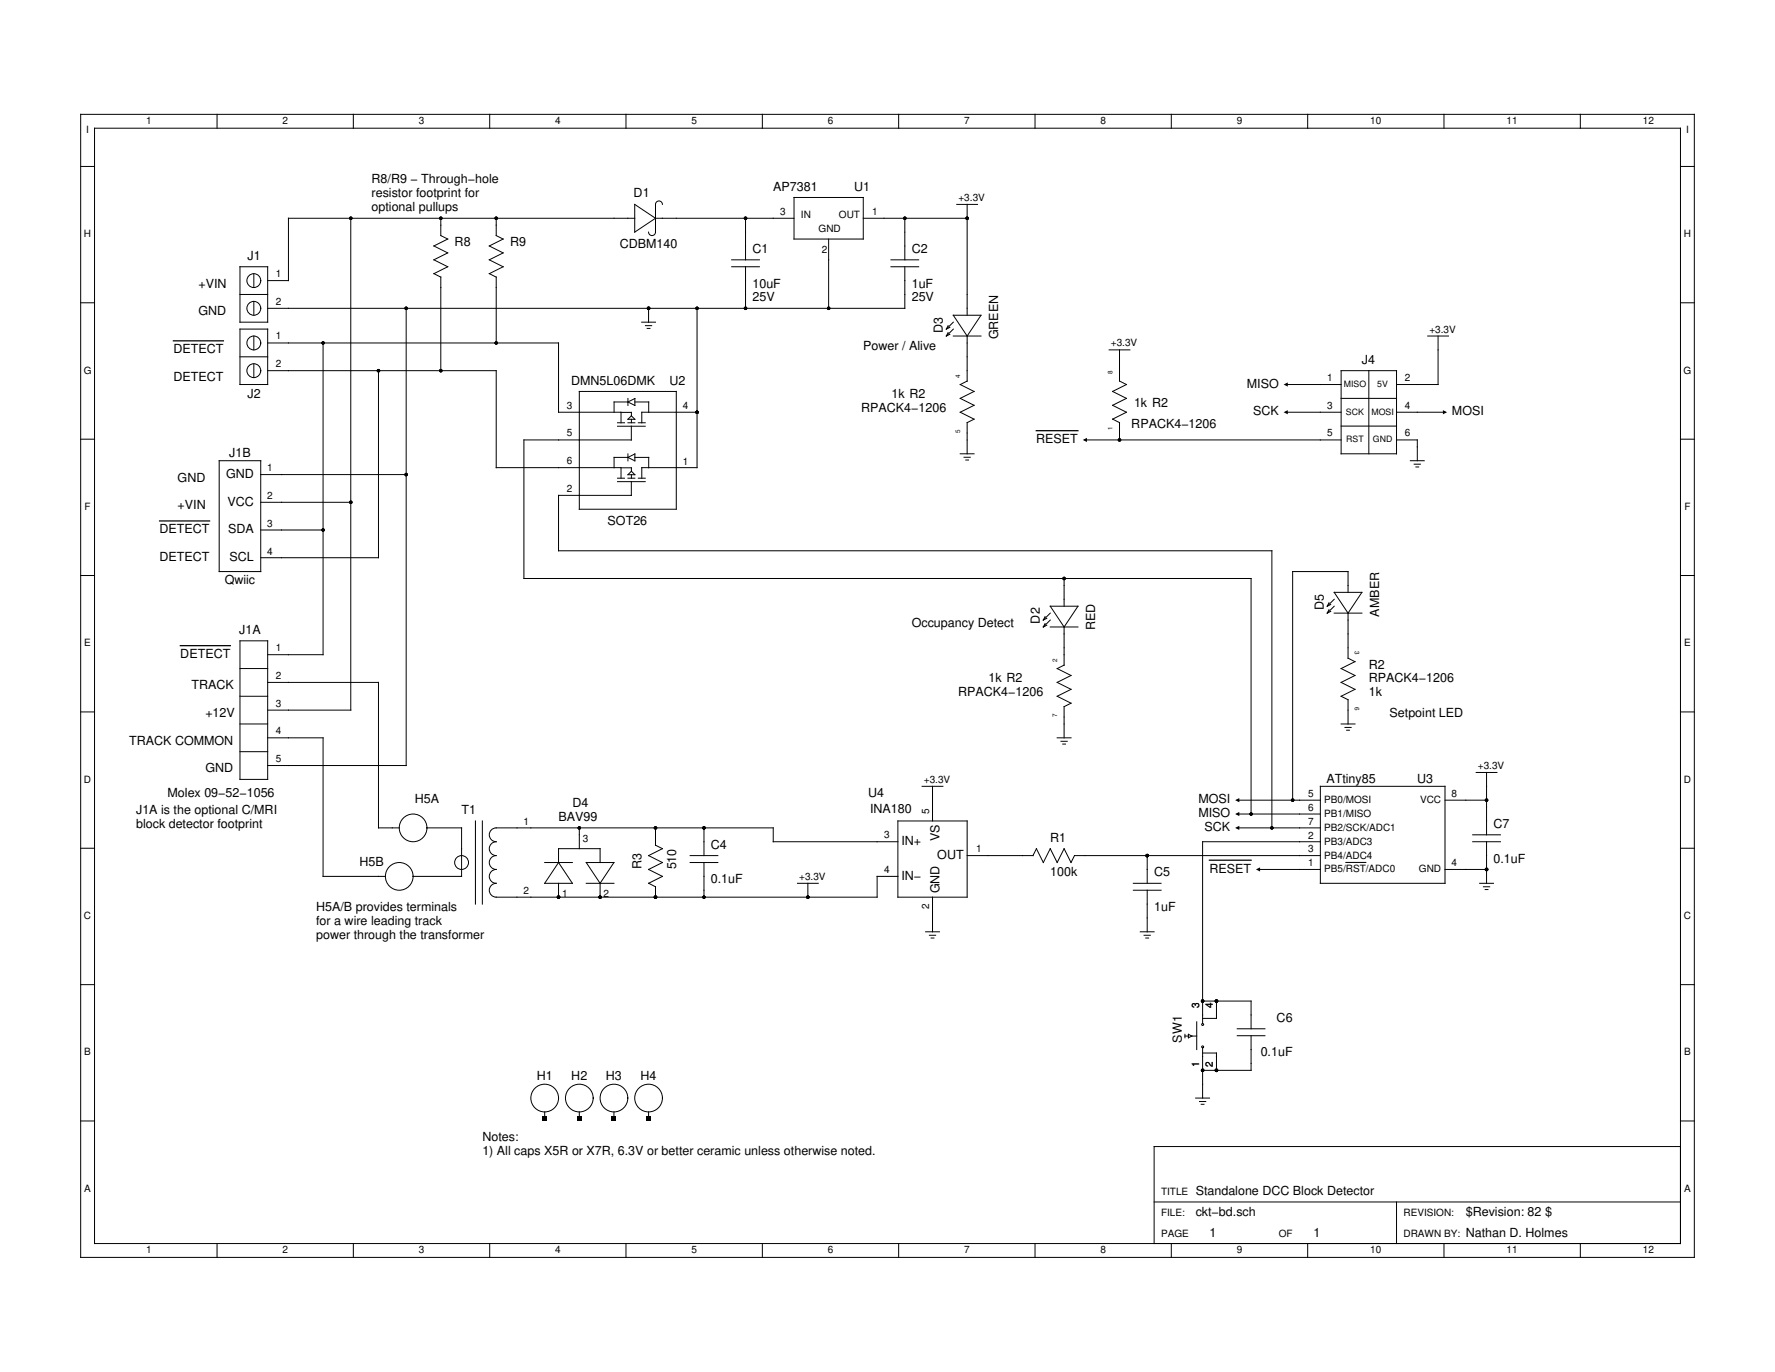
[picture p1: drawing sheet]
<svg xmlns="http://www.w3.org/2000/svg" width="279mm" height="216mm" viewBox="0 0 279 216" stroke-linecap="round" stroke-linejoin="round" font-family="sans-serif">
<g fill="none" stroke="#000" stroke-width=".16">
<path d="M12.7 18h254v179.9h-254zM34.2 18v2.2M55.6 18v2.2M77.1 18v2.2M98.5 18v2.2M120 18v2.2M141.5 18v2.2M162.9 18v2.2M184.4 18v2.2M205.8 18v2.2M227.3 18v2.2M248.8 18v2.2"/>
<path d="M12.7 26.2h2.2M14.9 20.2h249.6v175.5h-249.6zM55.2 34.3v77.4h-13.1M69.4 34.3v2.8l1.1 .5-2.2 1.1 2.2 1.1-2.2 1.1 2.2 1.1-2.2 1.1 1.1 .5v14.7M78.1 34.3v2.8l1.1 .5-2.2 1.1 2.2 1.1-2.2 1.1 2.2 1.1-2.2 1.1 1.1 .5v10.4M99.9 34.3h-54.5v9.9h-3.3M99.9 32.2l3.3 2.1-3.3 2.2zM103.2 34.3h21.8M104.3 32.2a.55 .55 0 0 0-.6-.6 .55 .55 0 0 0-.5 .6v4.3a.55 .55 0 0 1-.6 .6 .55 .55 0 0 1-.5-.6M117.4 34.3v6.6M125 31.1h10.9v6.5h-10.9zM130.4 37.6v10.9"/>
<path d="M135.9 34.3h16.3M142.4 34.3v6.6M150.6 32.2h3.3M152.2 32.2v17.4M264.5 26.2h2.2M12.7 47.6h2.2M37.8 42h4.3v8.7h-4.3zM37.8 51.8h4.3v8.7h-4.3zM37.8 46.3h4.3M37.8 56.1h4.3M40 43.1v2.1M40 47.4v2.2"/>
<path d="M40 52.9v2.2M40 57.2v2.2M42.1 54h45.8v10.9h9.8M42.1 58.3h36v15.3h19.6M50.9 54v49h-8.8M59.6 58.3v29.5h-18.6M63.9 48.5v72h-21.8M101 50.7h2.2M101.6 51.2h1M101.9 51.7h.4M102.1 48.5v2.2M109.7 48.5v25.1h-8.7"/>
<path d="M115.2 42h4.3M115.2 40.9h4.3M117.4 42v6.5M140.2 42h4.4M140.2 40.9h4.4M142.4 42v6.5h-100.3M149.2 52.3l-.2 .6M149.2 51.2l-.2 .6M149.5 52.6l-.5 .3M149.5 51.5l-.5 .3M150.1 52.9h4.3M150.1 49.6h4.3l-2.2 3.3z"/>
<path d="M150.1 50.7l-1.1 1.1M150.1 51.8l-1.1 1.1M152.2 52.9v7.1l-1.1 .5 2.2 1.1-2.2 1.1 2.2 1.1-2.2 1.1 2.2 1.1-1.1 .5v4.9M174.6 55.1h3.3M176.2 55.1v4.9l1.1 .5-2.2 1.1 2.2 1.1-2.2 1.1 2.2 1.1-2.2 1.1 1.1 .5M211.1 58.3h8.7v13.1h-8.7zM215.5 58.3v13.1M224.7 52.9h3.3M226.4 52.9v7.6h-6.6M264.5 47.6h2.2M12.7 69.1h2.2M34.5 72.5h6.5v17.4h-6.5z"/>
<path d="M41 74.7h22.9M41 79h14.2M91.2 61.6h15.3v18.5h-15.3zM97.2 67.1h4.4M97.2 66.5h1.1M97.2 75.2h1.1M97.2 75.8h4.4M98.8 63.3h-2.1v1.6M98.8 72h-2.1v1.6M98.8 66.5h1.1M98.8 63.3l1.1-.6v1.1zM98.8 72l1.1-.6v1.1z"/>
<path d="M98.8 62.7v1.1M98.8 71.4v1.1M98.8 66l.6-.6 .5 .6zM98.8 75.2h1.1M98.8 74.7l.6-.5 .5 .5zM99.4 67.1v2.1M99.4 75.8v2.2M99.4 69.2h-16.9v21.8h114.4v37.1M99.4 78h-11.5v8.7h112.3v43.6M99.4 65.4v-.5h-1.6v1.6M99.4 74.2v-.6h-1.6v1.6M99.4 66v.5"/>
<path d="M99.4 74.7v.5M99.9 63.3h2.2v1.6M99.9 72h2.2v1.6M100.5 66.5h1.1M100.5 75.2h1.1M101 64.9h8.7M101 64.9v1.6M101 73.6v1.6M151.1 71.4h2.2M151.7 72h1M152 72.4h.5M170.8 69.2h40.3"/>
<path d="M176.2 66.5v2.7M202.4 60.5h8.7M202.4 64.9h8.7M211.1 67.1h8.7M211.1 62.7h8.7M219.8 64.9h7.7M219.8 69.2h3.3v3.3M222 72.5h2.2M222.6 73h1M222.9 73.5h.4M264.5 69.1h2.2M12.7 90.6h2.2"/>
<path d="M41 83.4h9.9M164.5 98.1l-.3 .6M164.5 97l-.3 .6M164.8 98.4l-.6 .3M164.8 97.3l-.6 .3M165.3 95.4h4.4l-2.2 3.3zM165.3 98.7h4.4M165.3 96.5l-1.1 1.1M165.3 97.6l-1.1 1.1M167.5 91v4.4M167.5 98.7v6l-1.1 .5M209.2 95.9l-.3 .6"/>
<path d="M209.2 94.8l-.3 .6M209.5 96.2l-.6 .3M209.5 95.1l-.6 .3M210 93.2h4.4l-2.2 3.3zM210 96.5h4.4M210 94.3l-1.1 1.1M210 95.4l-1.1 1.1M212.2 93.2v-3.3h-8.7v36M212.2 96.5v7.1l1.1 .5-2.2 1.1 2.2 1.1-2.2 1.1 2.2 1.1-2.2 1.1 1.1 .5v3.8M264.5 90.6h2.2M12.7 112h2.2M37.8 100.8h4.3v21.8h-4.3z"/>
<path d="M37.8 113.9h4.3M37.8 105.2h4.3M37.8 109.6h4.3M37.8 118.3h4.3M42.1 107.4h17.5v22.9h3.2M42.1 116.1h8.8v21.8h9.8M166.4 105.2l2.2 1.1-2.2 1.1 2.2 1.1-2.2 1.1 2.2 1.1-1.1 .5v4.9M166.4 116.1h2.2M167 116.7h1M167.3 117.1h.4M211.1 113.9h2.2M211.7 114.5h1"/>
<path d="M212 114.9h.4M264.5 112h2.2M12.7 133.5h2.2M67.2 130.3h5.5v7.6h-7.7M74.8 129.2v13.1M75.9 129.2v13.1M85.7 135.7h4.4M87.9 135.7l2.2 3.3h-4.4zM87.9 135.7v-2.2h6.6v2.2M87.9 139v2.2M91.2 130.3v3.2M92.3 135.7h4.3l-2.1 3.3z"/>
<path d="M92.3 139h4.3M94.5 139v2.2M103.2 130.3v2.7l1.1 .5-2.2 1.1 2.2 1.1-2.2 1.1 2.2 1.1-2.2 1.1 1.1 .5M103.2 139.5v1.7M108.6 134.6h4.4M108.6 135.7h4.4M110.8 130.3v4.3M110.8 135.7v5.5M125.5 139h3.3M127.2 139v2.2M141.3 132.5h-19.6v-2.2h-43.6a1.09 1.09 0 0 0-1.1 1.1 1.09 1.09 0 0 0 1.1 1.1 1.09 1.09 0 0 0-1.1 1 1.09 1.09 0 0 0 1.1 1.1 1.09 1.09 0 0 0-1.1 1.1 1.09 1.09 0 0 0 1.1 1.1 1.09 1.09 0 0 0-1.1 1.1 1.09 1.09 0 0 0 1.1 1.1 1.09 1.09 0 0 0-1.1 1.1 1.09 1.09 0 0 0 1.1 1.1h60v-3.3h3.2M141.3 129.2h10.9v12h-10.9z"/>
<path d="M145.2 123.7h3.2M146.8 123.7v5.5M152.2 134.6h10.4l.5-1.1 1.1 2.2 1.1-2.2 1.1 2.2 1.1-2.2 1.1 2.2 .5-1.1h38.7M178.4 139h4.4M180.6 134.6v4.4M194.8 130.3h13M194.8 125.9h13M194.8 128.1h13M198 136.8h9.8M207.8 123.7h19.7v15.3h-19.7zM207.8 132.5h-18.5v28.6M211.8 135.7h3.2"/>
<path d="M227.5 125.9h6.5M227.5 136.8h6.5M231.8 132.5h4.4M231.8 131.4h4.4M232.4 121.6h3.2M232.9 139h2.2M233.5 139.5h1M233.8 140h.4M234 121.6v9.8M234 132.5v6.5M264.5 133.5h2.2M12.7 154.9h2.2"/>
<path d="M145.7 146.6h2.2M146.3 147.2h1M146.6 147.6h.4M146.8 141.2v5.4M178.4 140.1h4.4M179.5 146.6h2.2M180.1 147.2h1M180.4 147.6h.4M180.6 140.1v6.5M189.3 157.5h7.6v4.4M191.5 157.5v2.8h-2.2M264.5 154.9h2.2"/>
<path d="M12.7 176.4h2.2M85.7 175v1.1M91.2 175v1.1M96.6 175v1.1M102.1 175v1.1M186.5 162.8v.5M186.5 163h.6M187.1 162.8l.5 .2-.5 .3zM187.6 163h.8M188.2 172.8h2.2M188.4 160.8v4.4M188.8 173.3h1"/>
<path d="M189.1 173.8h.4M189.3 164.9v7.9M189.3 165.7h2.2v2.7M194.8 161.9h4.3M194.8 163h4.3M196.9 163v5.4h-7.6M264.5 176.4h2.2M34.2 195.7v2.2M55.6 195.7v2.2M77.1 195.7v2.2M98.5 195.7v2.2M120 195.7v2.2"/>
<path d="M141.5 195.7v2.2M162.9 195.7v2.2M181.7 189.1h82.8M184.4 195.7v2.2M205.8 195.7v2.2M219.8 189.1v6.6M227.3 195.7v2.2M248.8 195.7v2.2M264.5 180.4h-82.8v15.3"/>
<circle cx="40" cy="44.2" r="1.09"/>
<circle cx="40" cy="58.3" r="1.09"/>
<circle cx="40" cy="48.5" r="1.09"/>
<circle cx="40" cy="54" r="1.09"/>
<circle cx="62.8" cy="137.9" r="2.18"/>
<circle cx="65" cy="130.3" r="2.18"/>
<circle cx="72.7" cy="135.7" r="1.09"/>
<circle cx="85.7" cy="172.8" r="2.18"/>
<circle cx="91.2" cy="172.8" r="2.18"/>
<circle cx="96.6" cy="172.8" r="2.18"/>
<circle cx="102.1" cy="172.8" r="2.18"/>
<circle cx="189.3" cy="164.7" r=".15"/>
<circle cx="189.3" cy="161.2" r=".15"/>
</g>
<g fill="#000">
<path d="M170.4 69.2l.7-.3v.7zM202.1 60.5l.6-.3v.6zM202.1 64.9l.6-.4v.7zM227.1 64.5l.7 .4-.7 .3zM194.4 125.9l.7-.3v.6zM194.4 128.1l.7-.3v.6zM194.4 130.3l.7-.3v.6zM197.7 136.8l.6-.3v.6zM85.4 175.7h.7v.7h-.7zM90.9 175.7h.6v.7h-.6zM96.3 175.7h.7v.7h-.7zM101.8 175.7h.6v.7h-.6z"/>
<circle cx="55.2" cy="34.3" r=".27"/>
<circle cx="69.4" cy="34.3" r=".27"/>
<circle cx="78.1" cy="34.3" r=".27"/>
<circle cx="117.4" cy="34.3" r=".27"/>
<circle cx="142.4" cy="34.3" r=".27"/>
<circle cx="152.2" cy="34.3" r=".27"/>
<circle cx="50.9" cy="54" r=".27"/>
<circle cx="59.6" cy="58.3" r=".27"/>
<circle cx="63.9" cy="48.5" r=".27"/>
<circle cx="69.4" cy="58.3" r=".27"/>
<circle cx="78.1" cy="54" r=".27"/>
<circle cx="102.1" cy="48.5" r=".27"/>
<circle cx="109.7" cy="48.5" r=".27"/>
<circle cx="117.4" cy="48.5" r=".27"/>
<circle cx="130.4" cy="48.5" r=".27"/>
<circle cx="55.2" cy="79" r=".27"/>
<circle cx="63.9" cy="74.7" r=".27"/>
<circle cx="109.7" cy="64.9" r=".27"/>
<circle cx="176.2" cy="69.2" r=".27"/>
<circle cx="50.9" cy="83.4" r=".27"/>
<circle cx="167.5" cy="91" r=".27"/>
<circle cx="91.2" cy="130.3" r=".27"/>
<circle cx="103.2" cy="130.3" r=".27"/>
<circle cx="110.8" cy="130.3" r=".27"/>
<circle cx="180.6" cy="134.6" r=".27"/>
<circle cx="196.9" cy="128.1" r=".27"/>
<circle cx="200.2" cy="130.3" r=".27"/>
<circle cx="203.5" cy="125.9" r=".27"/>
<circle cx="234" cy="125.9" r=".27"/>
<circle cx="234" cy="136.8" r=".27"/>
<circle cx="87.9" cy="141.2" r=".27"/>
<circle cx="94.5" cy="141.2" r=".27"/>
<circle cx="103.2" cy="141.2" r=".27"/>
<circle cx="110.8" cy="141.2" r=".27"/>
<circle cx="127.2" cy="141.2" r=".27"/>
<circle cx="189.3" cy="157.5" r=".27"/>
<circle cx="191.5" cy="157.5" r=".27"/>
<circle cx="189.3" cy="168.4" r=".27"/>
<circle cx="191.5" cy="168.4" r=".27"/>
</g>
<path d="M27.3 53.6h7.9M163.1 67.8h6.6M25.1 82h7.9M28.4 101.6h7.9M190.4 135.4h6.5" fill="none" stroke="#000" stroke-width=".2"/>
<g font-size="2">
<text x="58.5" y="28.8">R8/R9 − Through−hole</text>
<text x="121.7" y="30">AP7381</text>
<text x="134.5" y="30">U1</text>
<text x="58.5" y="31.1">resistor footprint for</text>
<text x="58.5" y="33.3">optional pullups</text>
<text x="99.7" y="31.1">D1</text>
<text x="39" y="40.9">J1</text>
<text x="71.6" y="38.7">R8</text>
<text x="80.3" y="38.7">R9</text>
<text x="97.6" y="39.1">CDBM140</text>
<text x="118.4" y="39.8">C1</text>
<text x="143.5" y="39.8">C2</text>
<text x="31.2" y="45.2">+VIN</text>
<text x="118.4" y="45.2">10uF</text>
<text x="118.4" y="47.4">25V</text>
<text x="143.5" y="45.2">1uF</text>
<text x="143.5" y="47.4">25V</text>
<text x="31.2" y="49.6">GND</text>
<text x="148.4" y="52.3" transform="rotate(-90 148.4 52.3)">D3</text>
<text x="157.1" y="53.4" transform="rotate(-90 157.1 53.4)">GREEN</text>
<text x="27.3" y="55.6">DETECT</text>
<text x="27.3" y="60">DETECT</text>
<text x="135.9" y="55.1">Power / Alive</text>
<text x="214.4" y="57.2">J4</text>
<text x="39" y="62.7">J2</text>
<text x="89.9" y="60.5">DMN5L06DMK</text>
<text x="105.4" y="60.5">U2</text>
<text x="135.6" y="64.9">RPACK4−1206</text>
<text x="140.3" y="62.7">1k R2</text>
<text x="178.5" y="64.1">1k R2</text>
<text x="196.3" y="61">MISO</text>
<text x="197.2" y="65.4">SCK</text>
<text x="228.5" y="65.4">MOSI</text>
<text x="36.1" y="72">J1B</text>
<text x="163.1" y="69.7">RESET</text>
<text x="178.1" y="67.4">RPACK4−1206</text>
<text x="28" y="75.8">GND</text>
<text x="35.6" y="75.2">GND</text>
<text x="25.1" y="83.9">DETECT</text>
<text x="28" y="80.1">+VIN</text>
<text x="35.8" y="79.6">VCC</text>
<text x="35.9" y="83.9">SDA</text>
<text x="95.6" y="82.7">SOT26</text>
<text x="25.1" y="88.3">DETECT</text>
<text x="36.1" y="88.3">SCL</text>
<text x="35.4" y="91.9">Qwiic</text>
<text x="208.4" y="95.9" transform="rotate(-90 208.4 95.9)">D5</text>
<text x="37.7" y="99.8">J1A</text>
<text x="143.5" y="98.7">Occupancy Detect</text>
<text x="163.7" y="98.1" transform="rotate(-90 163.7 98.1)">D2</text>
<text x="172.4" y="99.2" transform="rotate(-90 172.4 99.2)">RED</text>
<text x="217.1" y="97" transform="rotate(-90 217.1 97)">AMBER</text>
<text x="28.4" y="103.6">DETECT</text>
<text x="155.6" y="107.4">1k R2</text>
<text x="215.5" y="107.4">RPACK4−1206</text>
<text x="215.5" y="105.2">R2</text>
<text x="30.1" y="108.5">TRACK</text>
<text x="32.3" y="112.8">+12V</text>
<text x="150.8" y="109.6">RPACK4−1206</text>
<text x="215.5" y="109.6">1k</text>
<text x="218.7" y="112.8">Setpoint LED</text>
<text x="20.3" y="117.2">TRACK COMMON</text>
<text x="26.4" y="125.4">Molex 09−52−1056</text>
<text x="32.3" y="121.6">GND</text>
<text x="136.6" y="125.4">U4</text>
<text x="208.8" y="123.2">ATtiny85</text>
<text x="223.1" y="123.2">U3</text>
<text x="21.4" y="128.1">J1A is the optional C/MRI</text>
<text x="21.4" y="130.3">block detector footprint</text>
<text x="65.3" y="126.4">H5A</text>
<text x="72.7" y="128.1">T1</text>
<text x="87.9" y="129.2">BAV99</text>
<text x="90.1" y="127">D4</text>
<text x="137" y="127.9">INA180</text>
<text x="188.6" y="126.4">MOSI</text>
<text x="188.6" y="128.6">MISO</text>
<text x="189.6" y="130.8">SCK</text>
<text x="235.1" y="130.3">C7</text>
<text x="56.6" y="136.2">H5B</text>
<text x="101" y="136.8" transform="rotate(-90 101 136.8)">R3</text>
<text x="106.5" y="136.8" transform="rotate(-90 106.5 136.8)">510</text>
<text x="111.9" y="133.5">C4</text>
<text x="141.9" y="133">IN+</text>
<text x="147.5" y="135.2">OUT</text>
<text x="147.9" y="132.4" transform="rotate(-90 147.9 132.4)">VS</text>
<text x="165.3" y="132.5">R1</text>
<text x="165.3" y="137.9">100k</text>
<text x="181.7" y="137.9">C5</text>
<text x="190.4" y="137.3">RESET</text>
<text x="235.1" y="135.7">0.1uF</text>
<text x="49.8" y="143.3">H5A/B provides terminals</text>
<text x="111.9" y="139">0.1uF</text>
<text x="141.9" y="138.4">IN−</text>
<text x="147.9" y="140.6" transform="rotate(-90 147.9 140.6)">GND</text>
<text x="181.7" y="143.4">1uF</text>
<text x="49.8" y="145.5">for a wire leading track</text>
<text x="49.8" y="147.7">power through the transformer</text>
<text x="201" y="160.8">C6</text>
<text x="186" y="164.1" transform="rotate(-90 186 164.1)">SW1</text>
<text x="198.4" y="166.3">0.1uF</text>
<text x="84.5" y="170">H1</text>
<text x="89.9" y="170">H2</text>
<text x="95.4" y="170">H3</text>
<text x="100.8" y="170">H4</text>
<text x="75.9" y="179.6">Notes:</text>
<text x="75.9" y="181.8">1) All caps X5R or X7R, 6.3V or better ceramic unless otherwise noted.</text>
<text x="188.2" y="188.1">Standalone DCC Block Detector</text>
<text x="188.2" y="191.3">ckt−bd.sch</text>
<text x="230.7" y="191.3">$Revision: 82 $</text>
<text x="190.4" y="194.6">1</text>
<text x="206.7" y="194.6">1</text>
<text x="230.7" y="194.6">Nathan D. Holmes</text>
</g>
<g font-size="1.6">
<text x="13.6" y="21">I</text>
<text x="23" y="19.5">1</text>
<text x="44.5" y="19.5">2</text>
<text x="65.9" y="19.5">3</text>
<text x="87.4" y="19.5">4</text>
<text x="108.8" y="19.5">5</text>
<text x="130.3" y="19.5">6</text>
<text x="151.7" y="19.5">7</text>
<text x="173.2" y="19.5">8</text>
<text x="194.7" y="19.5">9</text>
<text x="215.7" y="19.5">10</text>
<text x="237.1" y="19.5">11</text>
<text x="258.6" y="19.5">12</text>
<text x="265.4" y="21">I</text>
<text x="122.8" y="33.8">3</text>
<text x="126.1" y="34.3">IN</text>
<text x="132" y="34.3">OUT</text>
<text x="137.3" y="33.8">1</text>
<text x="150.9" y="31.6">+3.3V</text>
<text x="13.2" y="37.3">H</text>
<text x="128.9" y="36.5">GND</text>
<text x="129.3" y="39.8">2</text>
<text x="265" y="37.3">H</text>
<text x="43.4" y="43.6">1</text>
<text x="43.4" y="48">2</text>
<text x="43.4" y="53.4">1</text>
<text x="225" y="52.3">+3.3V</text>
<text x="13.2" y="58.8">G</text>
<text x="43.4" y="57.8">2</text>
<text x="174.9" y="54.5">+3.3V</text>
<text x="208.9" y="60">1</text>
<text x="221.1" y="60">2</text>
<text x="265" y="58.8">G</text>
<text x="89.2" y="64.3">3</text>
<text x="107.5" y="64.4">4</text>
<text x="208.9" y="64.3">3</text>
<text x="221.1" y="64.3">4</text>
<text x="89.2" y="68.7">5</text>
<text x="208.9" y="68.7">5</text>
<text x="221.1" y="68.7">6</text>
<text x="42.1" y="74.2">1</text>
<text x="89.2" y="73">6</text>
<text x="89.2" y="77.4">2</text>
<text x="107.5" y="73.1">1</text>
<text x="13.3" y="80.2">F</text>
<text x="42.1" y="78.6">2</text>
<text x="42.1" y="82.9">3</text>
<text x="265.1" y="80.2">F</text>
<text x="42.1" y="87.3">4</text>
<text x="13.3" y="101.7">E</text>
<text x="265.1" y="101.7">E</text>
<text x="43.4" y="102.5">1</text>
<text x="43.4" y="106.8">2</text>
<text x="43.4" y="111.2">3</text>
<text x="43.4" y="115.6">4</text>
<text x="43.4" y="119.9">5</text>
<text x="13.2" y="123.2">D</text>
<text x="145.4" y="123.2">+3.3V</text>
<text x="205.9" y="125.4">5</text>
<text x="228.5" y="125.4">8</text>
<text x="232.6" y="121">+3.3V</text>
<text x="265" y="123.2">D</text>
<text x="82.4" y="129.8">1</text>
<text x="139.2" y="131.9">3</text>
<text x="146.2" y="128.2" transform="rotate(-90 146.2 128.2)">5</text>
<text x="205.9" y="127.6">6</text>
<text x="205.9" y="129.8">7</text>
<text x="205.9" y="132">2</text>
<text x="208.4" y="126.4">PB0/MOSI</text>
<text x="208.4" y="128.6">PB1/MISO</text>
<text x="208.4" y="130.7">PB2/SCK/ADC1</text>
<text x="223.5" y="126.4">VCC</text>
<text x="91.7" y="132.5">3</text>
<text x="139.2" y="137.4">4</text>
<text x="153.7" y="134.1">1</text>
<text x="205.9" y="134.1">3</text>
<text x="205.9" y="136.3">1</text>
<text x="208.4" y="135.1">PB4/ADC4</text>
<text x="208.4" y="132.9">PB3/ADC3</text>
<text x="208.4" y="137.3">PB5/RST/ADC0</text>
<text x="223.4" y="137.3">GND</text>
<text x="228.5" y="136.3">4</text>
<text x="82.4" y="140.7">2</text>
<text x="88.5" y="141.2">1</text>
<text x="95" y="141.2">2</text>
<text x="125.8" y="138.5">+3.3V</text>
<text x="146.2" y="143.1" transform="rotate(-90 146.2 143.1)">2</text>
<text x="13.2" y="144.6">C</text>
<text x="265" y="144.6">C</text>
<text x="188.8" y="158.6" transform="rotate(-90 188.8 158.6)">3</text>
<text x="190.9" y="158.6" transform="rotate(-90 190.9 158.6)">4</text>
<text x="13.3" y="166.1">B</text>
<text x="188.8" y="167.9" transform="rotate(-90 188.8 167.9)">1</text>
<text x="190.9" y="167.9" transform="rotate(-90 190.9 167.9)">2</text>
<text x="265.1" y="166.1">B</text>
<text x="13.3" y="187.5">A</text>
<text x="182.8" y="191.3">FILE:</text>
<text x="182.8" y="188.1">TITLE</text>
<text x="220.9" y="191.3">REVISION:</text>
<text x="265.1" y="187.5">A</text>
<text x="23" y="197.2">1</text>
<text x="44.5" y="197.2">2</text>
<text x="65.9" y="197.2">3</text>
<text x="87.4" y="197.2">4</text>
<text x="108.8" y="197.2">5</text>
<text x="130.3" y="197.2">6</text>
<text x="151.7" y="197.2">7</text>
<text x="173.2" y="197.2">8</text>
<text x="182.8" y="194.6">PAGE</text>
<text x="194.7" y="197.2">9</text>
<text x="201.3" y="194.6">OF</text>
<text x="215.7" y="197.2">10</text>
<text x="220.9" y="194.6">DRAWN BY:</text>
<text x="237.1" y="197.2">11</text>
<text x="258.6" y="197.2">12</text>
</g>
<g font-size="1.4">
<text x="211.5" y="60.9">MISO</text>
<text x="211.9" y="65.2">SCK</text>
<text x="215.9" y="65.2">MOSI</text>
<text x="216.8" y="60.9">5V</text>
<text x="211.9" y="69.6">RST</text>
<text x="216.1" y="69.6">GND</text>
</g>
<g font-size="1">
<text x="151.1" y="59.4" transform="rotate(-90 151.1 59.4)">4</text>
<text x="175.1" y="58.9" transform="rotate(-90 175.1 58.9)">8</text>
<text x="151.1" y="68.1" transform="rotate(-90 151.1 68.1)">5</text>
<text x="175.1" y="67.6" transform="rotate(-90 175.1 67.6)">1</text>
<text x="166.4" y="104.1" transform="rotate(-90 166.4 104.1)">2</text>
<text x="213.3" y="102.5" transform="rotate(90 213.3 102.5)">3</text>
<text x="166.4" y="112.8" transform="rotate(-90 166.4 112.8)">7</text>
<text x="213.3" y="111.2" transform="rotate(90 213.3 111.2)">6</text>
</g>
</svg>
